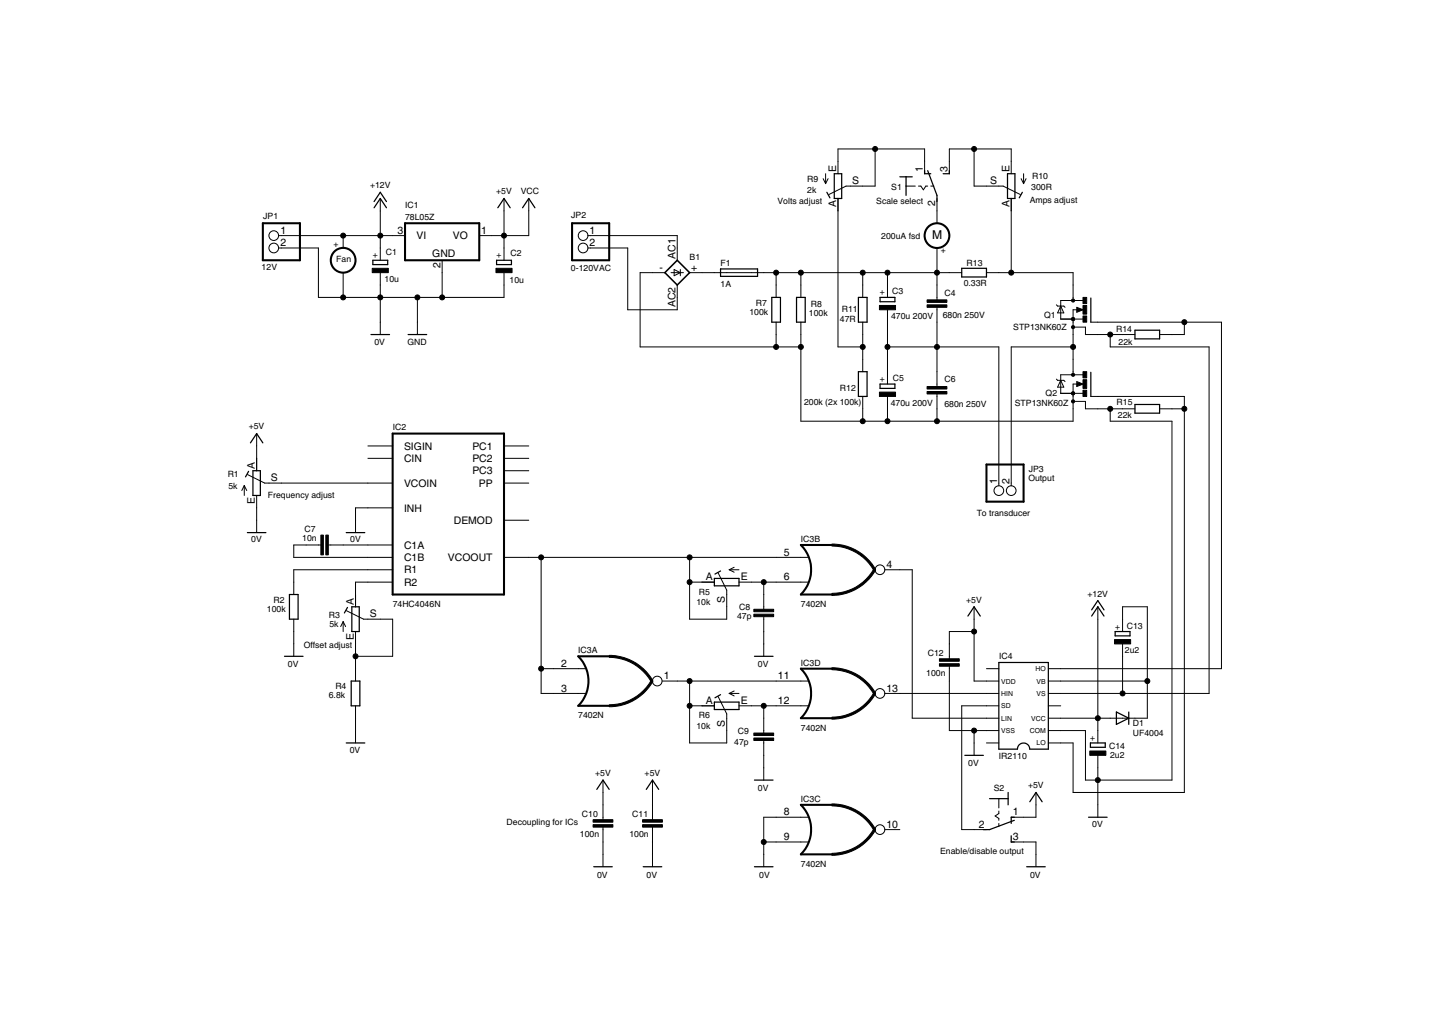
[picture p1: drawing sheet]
<svg xmlns="http://www.w3.org/2000/svg" width="297mm" height="210mm" viewBox="0 0 297 210" stroke-linecap="round" stroke-linejoin="round" font-family="sans-serif">
<g fill="none" stroke="#000" stroke-width=".42">
<path d="M164.4 111.8a7.2 7.2 0 0 1 0 10.2M118.7 134.7a7.2 7.2 0 0 1 0 10.1M164.4 137.2a7.2 7.2 0 0 1 0 10.2M164.4 165.1a7.2 7.2 0 0 1 0 10.2"/>
<circle cx="70.4" cy="53.4" r="2.54"/>
<circle cx="192.3" cy="48.3" r="2.54"/>
</g>
<g fill="#000" stroke="#000" stroke-width=".21">
<path d="M169.5 35.6v2.1zM169 36.7l.5 1zM170 36.7l-.5 1zM172 33.1v2.5zM172 30.6v2.5zM170.1 39.9l3.6-1.7zM173.7 38.2h.9zM174.6 38.2h2.5zM177.1 38.2h2.5zM172 30.6h7.6zM179.6 30.6v7.6zM186 38.2h1.9z"/>
<path d="M188.5 38.2h.5zM189 38.2l.5 .7zM190.1 38.2l-.6 .7zM189.8 33.1v2.5zM189.8 30.6v2.5zM179.6 30.6h10.2zM190.1 38.2h.3zM191.1 38.2h.6zM194.9 33.1v2.5zM194.9 30.6h5.1zM194.9 30.6v2.5zM200 30.6h7.6z"/>
<path d="M200 30.6v7.6zM202.5 38.2h2.5zM200 38.2h2.5zM205 38.2h.9zM205.9 38.2l3.6 1.7zM207.6 33.1v2.5zM207.6 30.6v2.5zM210.1 35.6v2.1zM210.6 36.7l-.5 1zM209.6 36.7l.5 1zM57.2 48.3h.6zM57.2 50.9h.6z"/>
<path d="M57.8 50.9h7.6zM57.8 48.3h12.6zM65.4 50.9v10.1zM70.4 55.9v5.1zM70.4 48.3h7.7zM70.4 48.3v2.6zM78.1 55.9v2.6zM78.1 50.9v2.5zM78.1 40.7v2.6zM78.1 48.3v2.6zM78.1 43.3v5zM80.6 48.3h2.5z"/>
<path d="M78.1 48.3h2.5zM90.8 53.4v2.5zM90.8 55.9v5.1zM98.4 48.3h2.5zM100.9 48.3h2.6zM103.5 55.9v2.6zM103.5 50.9v2.5zM103.5 40.7v2.6zM103.5 48.3v2.6zM103.5 43.3v5zM103.5 48.3h5zM108.5 40.7v2.6z"/>
<path d="M108.5 43.3v5zM120.7 48.3h.5zM120.7 50.9h.5zM121.2 48.3h17.8zM121.2 50.9h7.7zM128.9 50.9v12.7zM131.4 55.9v15.3zM133.9 55.9h2.6zM131.4 55.9h2.5zM137.8 55.9h1.9zM138.4 55.3v1.3zM138.4 55.3l1.3 .6z"/>
<path d="M139 50.9v2.5zM139 48.3v2.6zM139.7 55.9h.6zM138.4 56.6l1.3-.7zM139.7 55.3v1.3zM141.6 55.9h2.5zM144.1 55.9h2.5zM146.6 55.9h2.6zM149.2 55.9h5zM154.2 55.9h2.6zM156.8 55.9h2.5zM159.3 58.5v2.5z"/>
<path d="M159.3 55.9h5.1zM159.3 55.9v2.6zM164.4 58.5v2.5zM164.4 55.9v2.6zM164.4 55.9h12.7zM172 40.7v2.6zM172 43.3v27.9zM177.1 58.5v2.5zM177.1 55.9v2.6zM182.2 58.5v2.5zM182.2 55.9v2.6zM182.2 55.9h10.1z"/>
<path d="M177.1 55.9h5.1zM192.3 58.5v2.5zM192.3 40.7v2.6zM192.3 55.9h2.6zM192.3 55.9v2.6zM192.3 50.9v5zM192.3 43.3v2.5zM194.9 55.9h2.5zM202.5 55.9h2.5zM205 55.9h2.6zM207.6 40.7v2.6zM207.6 55.9h12.7z"/>
<path d="M207.6 43.3v12.6zM220.3 58.5v2.5zM220.3 55.9v2.6zM65.4 61h5zM70.4 61h7.7zM78.1 66.1v2.5zM78.1 58.5v2.5zM78.1 61v5.1zM85.7 66.1v2.5zM78.1 61h7.6zM85.7 61v5.1zM90.8 61h12.7z"/>
<path d="M85.7 61h5.1zM103.5 58.5v2.5zM128.9 63.6h10.1zM131.4 71.2h27.9zM139 58.5v2.5zM139 61v2.6zM159.3 66.1v2.5zM159.3 71.2h5.1zM159.3 68.6v2.6zM164.4 66.1v2.5zM164.4 68.6v2.6zM164.4 71.2v15.2z"/>
<path d="M177.1 66.1v2.5zM177.1 73.7v2.6zM177.1 68.6v2.6zM177.1 71.2v2.5zM172 71.2h5.1zM182.2 63.6v2.5zM182.2 76.3v2.5zM182.2 66.1v5.1zM182.2 71.2v5.1zM192.3 63.6v2.5zM192.3 61v.5zM192.3 63.1v.5z"/>
<path d="M192.3 76.3v2.5zM192.3 78.8v.5zM182.2 71.2h10.1zM192.3 66.1v5.1zM192.3 71.2v5.1zM192.3 71.2h12.7zM205 71.2v27.9zM207.6 71.2v27.9zM217.7 62.8l-.6 1.4zM216.9 62.5l.2 .3zM217.7 78l-.6 1.4zM216.9 77.8l.2 .2z"/>
<path d="M217.7 61.7v1.1zM217.7 62.8v2.7zM217.7 65.5h2.6zM217.7 62.8l.7 1.4zM217.1 62.8h.6zM217.7 76.9v1.1zM217.7 78v2.7zM217.7 78l.7 1.4zM217.1 78h.6zM217.1 64.2h1.3zM217.7 62.8h.7zM218.4 62.8l.2 .3z"/>
<path d="M217.1 79.4h1.3zM217.7 78h.7zM218.4 78l.2 .3zM220.3 66.1v2.5zM220.3 61.7h2zM220.3 63.6v1.9zM220.3 61v.7zM217.7 61.7h2.6zM220.3 65.5v.6zM220.3 73.7v2.6zM220.3 76.9h2zM220.3 78.8v1.9z"/>
<path d="M220.3 76.3v.6zM217.7 76.9h2.6zM220.3 68.6v2.6zM220.3 71.2v2.5zM207.6 71.2h12.7zM221 63.1v1zM221 63.1l1.3 .5zM221 78.3v1zM221 78.3l1.3 .5zM220.3 63.6h.9zM220.3 78.8h.9zM220.3 65.5h2z"/>
<path d="M221 64.1l1.3-.5zM221 79.3l1.3-.5zM222.8 67.1v1.5zM220.3 67.1h2.5zM223.9 66.1h1.5zM222.8 68.6h2.6zM225.4 68.6h2.5zM225.4 66.1h17.7zM227.9 68.6h2.5zM227.9 68.6v2.6zM227.9 71.2h20.3zM230.4 68.6h2.6z"/>
<path d="M238 68.6h2.6zM240.6 68.6h2.5zM243.1 66.1v2.5zM243.1 66.1h7.6zM50.1 99.6l-.5 1zM50.1 99.6l.6 1zM52.7 94v2.6zM52.7 89v2.5zM52.7 91.5v2.5zM50.8 97.4l3.5 1.7zM54.3 99.1h.9zM55.2 99.1h2.6z"/>
<path d="M57.8 99.1h17.7zM75.5 91.5h5.1zM75.5 94h5.1zM75.5 99.1h5.1zM103.5 99.1h5zM103.5 96.6h5zM103.5 94h5zM103.5 91.5h5zM164.4 86.4h12.7zM177.1 81.3v2.6zM177.1 83.9v2.5zM182.2 81.3v2.6z"/>
<path d="M182.2 83.9v2.5zM182.2 86.4h10.1zM177.1 86.4h5.1zM192.3 81.3v2.6zM192.3 80.8v.5zM192.3 86.4h28zM192.3 83.9v2.5zM205 99.1v.6zM207.6 99.1v.6zM217.7 80.7h2.6zM220.3 81.3v2.6zM220.3 80.7v.6z"/>
<path d="M220.3 83.9v2.5zM220.3 80.7h2zM222.8 82.4v1.5zM220.3 82.4h2.5zM223.9 81.3h1.5zM222.8 83.9h2.6zM225.4 83.9h2.5zM225.4 81.3h17.7zM227.9 83.9v2.5zM227.9 86.4h12.7zM230.4 83.9h2.6zM227.9 83.9h2.5z"/>
<path d="M238 83.9h2.6zM240.6 83.9h2.5zM243.1 81.3v2.6zM50.1 99.6v2.1zM52.7 101.7v2.5zM52.7 106.7v2.6zM52.7 104.2v2.5zM60.3 119.4v2.6zM60.3 111.8v2.6zM60.3 111.8h2.5zM60.3 116.9v2.5zM62.8 111.8h2.6z"/>
<path d="M65.4 111.8h.5zM67.4 111.8h.5zM67.9 111.8h2.5zM73 106.7v2.6zM73 104.2v2.5zM73 119.4v2.6zM75.5 104.2h5.1zM75.5 111.8h5.1zM75.5 114.4h5.1zM75.5 116.9h5.1zM75.5 119.4h5.1zM73 104.2h2.5z"/>
<path d="M70.4 111.8h5.1zM60.3 114.4h15.2zM60.3 116.9h15.2zM73 119.4h2.5zM103.5 114.4h5zM103.5 106.7h5zM108.5 114.4h2.6zM111.1 114.4h30.5zM141.6 114.4v5zM144.1 119.4h2.5zM141.6 119.4h2.5zM149.7 116.9l1-.5z"/>
<path d="M149.7 116.9l1 .5zM149.7 116.9h2zM151.7 119.4h2.5zM154.2 119.4h2.6zM156.8 119.4h2.5zM159.3 114.4h5.1zM159.3 119.4h5.1zM141.6 114.4h17.7zM164.4 114.4h1.5zM164.4 119.4h1.5zM181.6 116.9h3.1zM184.7 116.9h2.6z"/>
<path d="M187.3 116.9v30.5zM60.3 127v2.6zM60.3 132.1v2.6zM60.3 129.6v2.5zM70.4 127.6v2zM70.4 127.6l-.5 1zM70.4 127.6l.6 1zM73 137.2v2.5zM73 129.6v2.5zM73 122v2.5zM73 134.7v2.5zM73 134.7h7.6z"/>
<path d="M73 132.1v2.6zM71.1 125.3l3.5 1.7zM74.6 127h.9zM75.5 127h2.6zM78.1 127h2.5zM80.6 127v7.7zM111.1 137.2v5.1zM111.1 114.4v22.8zM113.6 137.2h5.1zM111.1 137.2h2.5zM118.7 137.2h1.5zM135.9 139.7h3.1z"/>
<path d="M139 139.7h2.6zM141.6 119.4v7.6zM141.6 139.7h17.7zM149.2 122v2.5zM149.2 121.1v.9zM147.4 117.6l1.8 3.5zM141.6 127h7.6zM149.2 124.5v2.5zM156.8 122v2.5zM156.8 127v2.6zM156.8 124.5v.5zM156.8 126.5v.5z"/>
<path d="M156.8 132.1v2.6zM156.8 129.6v2.5zM156.8 119.4v2.6zM159.3 139.7h5.1zM164.4 139.7h1.5zM194.9 132.1v2.6zM194.9 137.2v2.5zM194.9 134.7v.5zM194.9 136.7v.5zM194.9 139.7v10.2zM194.9 129.6v2.5zM194.9 129.6h5.1z"/>
<path d="M200 124.5v2.5zM200 129.6v10.1zM200 127v2.6zM202.5 137.2h2.5zM202.5 139.7h2.5zM200 139.7h2.5zM215.2 139.7h2.5zM215.2 137.2h2.5zM217.7 137.2h33zM225.4 124.5v2.5zM230.4 132.1v2.6zM230.4 127v2.6z"/>
<path d="M230.4 124.5v2.5zM230.4 124.5h5.1zM217.7 139.7h17.8zM235.5 124.5v15.2zM250.7 66.1v71.1zM73 149.9v2.5zM73 144.8v2.6zM73 147.4v2.5zM111.1 142.3h2.5zM113.6 142.3h5.1zM118.7 142.3h1.5zM141.6 144.8v7.6z"/>
<path d="M141.6 139.7v5.1zM144.1 144.8h2.5zM141.6 144.8h2.5zM149.2 147.4v2.5zM149.2 146.5v.9zM147.4 142.9l1.8 3.6zM149.2 149.9v2.5zM141.6 152.4h7.6zM149.7 142.3l1-.5zM149.7 142.3l1 .5zM149.7 142.3h2zM151.7 144.8h2.5z"/>
<path d="M154.2 144.8h2.6zM156.8 147.4v2.5zM156.8 152.4v2.6zM156.8 149.9v.5zM156.8 151.9v.5zM156.8 157.5v2.6zM156.8 155v2.5zM156.8 144.8h2.5zM156.8 144.8v2.6zM159.3 144.8h5.1zM164.4 144.8h1.5zM181.6 142.3h3.1z"/>
<path d="M194.9 149.9h5.1zM197.4 144.8v25.4zM200 152.4v2.6zM200 149.9v2.5zM202.5 142.3h2.5zM202.5 144.8h2.5zM202.5 147.4h2.5zM202.5 149.9h2.5zM202.5 152.4h2.5zM200 149.9h2.5zM184.7 142.3h17.8zM187.3 147.4h15.2z"/>
<path d="M197.4 144.8h5.1zM215.2 152.4h2.5zM215.2 149.9h2.5zM215.2 147.4h2.5zM215.2 144.8h2.5zM215.2 142.3h2.5zM217.7 149.9h5.1zM217.7 147.4h7.7zM217.7 152.4h2.6zM217.7 142.3h12.7zM220.3 152.4v10.2zM222.8 149.9v10.2z"/>
<path d="M225.4 155v2.5zM225.4 149.9v2.5zM225.4 127v20.4zM225.4 147.4h2.5zM225.4 147.4v2.5zM227.9 147.4h2.5zM230.4 134.7v7.6zM230.4 142.3h17.8zM230.4 147.4h2.6zM233 147.4h2.5zM235.5 139.7v7.7zM248.2 71.2v71.1z"/>
<path d="M123.8 165.1v2.6zM123.8 170.2v2.6zM123.8 167.7v.5zM123.8 169.7v.5zM123.8 160.1v2.5zM123.8 175.3v2.5zM123.8 172.8v2.5zM123.8 162.6v2.5zM133.9 165.1v2.6zM133.9 170.2v2.6zM133.9 167.7v.5zM133.9 169.7v.5z"/>
<path d="M133.9 160.1v2.5zM133.9 175.3v2.5zM133.9 172.8v2.5zM133.9 162.6v2.5zM156.8 175.3v2.5zM156.8 167.7v5.1zM156.8 172.8v2.5zM159.3 167.7h5.1zM159.3 172.8h5.1zM156.8 167.7h2.5zM156.8 172.8h2.5zM164.4 167.7h1.5z"/>
<path d="M164.4 172.8h1.5zM181.6 170.2h3.1zM200 170.2h2.5zM197.4 170.2h2.6zM204.3 167.4l.7 .5zM205 163.9v1.9zM205 166.4v.5zM205 167.9v.4zM205 169v.6zM204.3 167.4l.7-.5zM207.6 172.8h2.5zM207.6 167.7h2.5z"/>
<path d="M210.1 172.8h2.6zM210.1 167.7h2.6zM212.7 162.6v2.5zM212.7 175.3v2.5zM212.7 172.8v2.5zM212.7 165.1v2.6zM220.3 162.6h22.8zM222.8 160.1h2.6zM225.4 165.1v2.6zM225.4 157.5v2.6zM225.4 160.1h15.2zM225.4 160.1v5z"/>
<path d="M240.6 86.4v73.7zM243.1 83.9v78.7z"/>
<path d="M170.8 111.6a10.2 10.2 0 0 1 8.9 5.2l-.3 .3a9.9 9.9 0 0 0-8.6-5.1z" fill-rule="evenodd"/>
<path d="M125.1 134.5a10.3 10.3 0 0 1 8.9 5.2l-.3 .2a10 10 0 0 0-8.6-5z" fill-rule="evenodd"/>
<path d="M170.8 121.8a9.8 9.8 0 0 0 8.6-5.1l.3 .2a10.4 10.4 0 0 1-8.9 5.3z" fill-rule="evenodd"/>
<path d="M125.1 144.6a10 10 0 0 0 8.6-5l.3 .2a10.3 10.3 0 0 1-8.9 5.2z" fill-rule="evenodd"/>
<path d="M170.8 147.2a9.9 9.9 0 0 0 8.6-5.1l.3 .2a10.3 10.3 0 0 1-8.9 5.3z" fill-rule="evenodd"/>
<path d="M170.8 137a10.3 10.3 0 0 1 8.9 5.2l-.3 .2a9.9 9.9 0 0 0-8.6-5z" fill-rule="evenodd"/>
<path d="M170.8 175.1a9.9 9.9 0 0 0 8.6-5l.3 .2a10.2 10.2 0 0 1-8.9 5.2z" fill-rule="evenodd"/>
<path d="M170.8 165a10.3 10.3 0 0 1 8.9 5.2l-.3 .2a9.9 9.9 0 0 0-8.6-5z" fill-rule="evenodd"/>
<circle cx="179.6" cy="30.6" r=".51"/>
<circle cx="200" cy="30.6" r=".51"/>
<circle cx="70.4" cy="48.3" r=".51"/>
<circle cx="78.1" cy="48.3" r=".51"/>
<circle cx="103.5" cy="48.3" r=".51"/>
<circle cx="159.3" cy="55.9" r=".51"/>
<circle cx="164.4" cy="55.9" r=".51"/>
<circle cx="177.1" cy="55.9" r=".51"/>
<circle cx="182.2" cy="55.9" r=".51"/>
<circle cx="192.3" cy="55.9" r=".51"/>
<circle cx="207.6" cy="55.9" r=".51"/>
<circle cx="70.4" cy="61" r=".51"/>
<circle cx="78.1" cy="61" r=".51"/>
<circle cx="85.7" cy="61" r=".51"/>
<circle cx="90.8" cy="61" r=".51"/>
<circle cx="159.3" cy="71.2" r=".51"/>
<circle cx="164.4" cy="71.2" r=".51"/>
<circle cx="177.1" cy="71.2" r=".51"/>
<circle cx="182.2" cy="71.2" r=".51"/>
<circle cx="192.3" cy="71.2" r=".51"/>
<circle cx="220.3" cy="61.7" r=".33"/>
<circle cx="220.3" cy="76.9" r=".33"/>
<circle cx="220.3" cy="65.5" r=".33"/>
<circle cx="220.3" cy="67.1" r=".33"/>
<circle cx="220.3" cy="71.2" r=".51"/>
<circle cx="227.9" cy="68.6" r=".51"/>
<circle cx="243.1" cy="66.1" r=".51"/>
<circle cx="177.1" cy="86.4" r=".51"/>
<circle cx="182.2" cy="86.4" r=".51"/>
<circle cx="192.3" cy="86.4" r=".51"/>
<circle cx="220.3" cy="80.7" r=".33"/>
<circle cx="220.3" cy="82.4" r=".33"/>
<circle cx="227.9" cy="83.9" r=".51"/>
<circle cx="243.1" cy="83.9" r=".51"/>
<circle cx="111.1" cy="114.4" r=".51"/>
<circle cx="141.6" cy="114.4" r=".51"/>
<circle cx="141.6" cy="119.4" r=".51"/>
<circle cx="156.8" cy="119.4" r=".51"/>
<circle cx="73" cy="134.7" r=".51"/>
<circle cx="111.1" cy="137.2" r=".51"/>
<circle cx="141.6" cy="139.7" r=".51"/>
<circle cx="200" cy="129.6" r=".51"/>
<circle cx="235.5" cy="139.7" r=".51"/>
<circle cx="141.6" cy="144.8" r=".51"/>
<circle cx="156.8" cy="144.8" r=".51"/>
<circle cx="200" cy="149.9" r=".51"/>
<circle cx="225.4" cy="147.4" r=".51"/>
<circle cx="230.4" cy="142.3" r=".51"/>
<circle cx="156.8" cy="172.8" r=".51"/>
<circle cx="225.4" cy="160.1" r=".51"/>
</g>
<g fill="#000" stroke="#000" stroke-width=".25">
<path d="M78.1 39.5l-1.3 1.9zM169.7 39.5l.7 1.1zM171.3 35.6h1.5zM172.8 35.6v5.1zM184.7 36.3h1.3zM186 36.3h1.3zM186 36.3v1.9zM186 38.2v1.9zM189.8 35.6h1.3zM189.8 35v.6zM193.6 35.6h1.3zM194.9 35v.6z"/>
<path d="M206.8 35.6v5.1zM206.8 35.6h1.5zM209.9 39.5l-.7 1.1zM76.5 54.3h3.1zM76.5 53.4v.9zM76.5 53.4h3.1zM78.1 40.7l-1.3 1.9zM78.1 40.7l1.2 1.9zM78.1 39.5l1.2 1.9zM79.6 53.4v.9zM101.9 54.3h3.1zM101.9 53.4v.9z"/>
<path d="M101.9 53.4h3.1zM103.5 40.7l-1.3 1.9zM103.5 40.7l1.2 1.9zM105 53.4v.9zM108.5 40.7l-1.2 1.9zM108.5 40.7l1.3 1.9zM147.9 56.7h7.6zM147.9 55.2v1.5zM147.9 55.2h7.6zM155.5 55.2v1.5zM171.3 35.6v5.1zM171.3 40.7h.7z"/>
<path d="M172 40.7h.8zM192.3 40.1v1.3zM190.4 35l1.9 5.1zM197.4 56.8h5.1zM197.4 55.1v1.7zM197.4 55.1h5.1zM202.5 55.1v1.7zM206.8 40.7h.8zM207.6 40.7h.7zM208.3 35.6v5.1zM76.2 68.6h3.8zM83.8 68.6h3.8z"/>
<path d="M158.4 61v5.1zM160.2 61v5.1zM158.4 61h1.8zM158.4 66.1h1.8zM163.5 61v5.1zM165.3 61v5.1zM163.5 61h1.8zM163.5 66.1h1.8zM176.2 61v5.1zM176.2 76.3v5zM178 61v5.1zM176.2 61h1.8z"/>
<path d="M176.2 66.1h1.8zM176.2 76.3h1.8zM180.7 61.9h3zM180.7 61v.9zM180.7 61h3zM180.7 79.7h3zM180.7 78.8v.9zM180.7 78.8h3zM183.7 61v.9zM183.7 78.8v.9zM223.9 61.2v4.9zM223.9 76.4v4.9z"/>
<path d="M233 69.5h5zM233 67.8v1.7zM233 67.8h5zM238 67.8v1.7zM51 96.7l-.6 1.2zM51.9 96.6v5.1zM51.9 96.6h.8zM52.7 89l-1.3 1.9zM52.7 96.6h.7zM52.7 89l1.3 1.9zM178 76.3v5zM176.2 81.3h1.8z"/>
<path d="M233 84.8h5zM233 83v1.8zM233 83h5zM238 83v1.8zM50.8 109.3h3.8zM51.9 101.7h1.5zM53.4 96.6v5.1zM71.1 109.3h3.8zM146.6 118.7h5.1zM146.6 118.7v.7zM146.8 117.8l1.1-.6zM151.7 118.7v1.5z"/>
<path d="M58.4 134.7h3.8zM59.4 122v5zM61.2 122v5zM59.4 122h1.8zM59.4 127h1.8zM71.3 124.6l-.6 1.2zM72.1 139.7v5.1zM72.2 124.5v5.1zM72.2 129.6h1.5zM72.2 124.5h.8zM73 124.5h.7zM73.7 124.5v5.1z"/>
<path d="M72.1 139.7h1.8zM146.6 119.4v.8zM146.6 120.2h5.1zM154.9 134.7h3.8zM200 124.5l-1.3 1.9zM200 124.5l1.2 1.9zM205 135.9v17.8zM205 135.9h10.2zM225.4 124.5l-1.3 1.9zM225.4 123.2l-1.3 1.9zM225.4 124.5l1.2 1.9zM225.4 123.2l1.2 1.9z"/>
<path d="M228.9 130.5h3.1zM228.9 129.6v.9zM228.9 129.6h3.1zM232 129.6v.9zM71.1 152.4h3.8zM73.9 139.7v5.1zM72.1 144.8h1.8zM146.6 144.8v.8zM146.6 144.1h5.1zM146.6 144.1v.7zM146.8 143.2l1.1-.7zM146.6 145.6h5.1z"/>
<path d="M151.7 144.1v1.5zM198.1 155h3.8zM205 153.7h3.9zM215.2 135.9v17.8zM211.4 153.7h3.8zM223.8 153.3h3.1zM223.8 152.4v.9zM223.8 152.4h3.1zM226.9 152.4v.9zM229.2 148.6l2.5-1.2zM229.2 146.1v2.5zM229.2 146.1l2.5 1.3z"/>
<path d="M231.7 146.1v1.3zM231.7 147.4v1.2zM121.9 177.8h3.8zM123.8 160.1l-1.3 1.9zM123.8 160.1l1.3 1.9zM132 177.8h3.8zM133.9 160.1l-1.2 1.9zM133.9 160.1l1.3 1.9zM154.9 177.8h3.8zM154.9 160.1h3.8zM201.9 170.2h1.2zM203.1 170.2l5.1-1.9z"/>
<path d="M203.1 163.9h1.9zM206.9 163.9v1.2zM205 163.9h1.9zM206.9 162.6v1.3zM207.6 171.5v1.3zM207.6 172.8h.6zM207.6 167.7v1.3zM207.6 167.7h.6zM210.8 177.8h3.8zM212.7 162.6l-1.3 1.9zM212.7 162.6l1.2 1.9zM223.5 167.7h3.8z"/>
</g>
<path d="M208.9 153.7a1.27 1.27 0 0 1 1.2-1.2 1.27 1.27 0 0 1 1.3 1.2" fill="none" stroke="#000" stroke-width=".25"/>
<g fill="#000" stroke="#000" stroke-width=".42">
<path d="M54 45.8v7.6zM54 45.8h7.6zM54 53.4h7.6zM61.6 45.8v7.6zM83.1 53.4h15.3zM83.1 45.8v7.6zM98.4 45.8v7.6zM83.1 45.8h15.3zM117.4 45.8v7.6zM117.4 45.8h7.7zM117.4 53.4h7.7zM125.1 45.8v7.6z"/>
<path d="M80.6 89h22.9zM103.5 89v33zM202.5 95.3h7.6zM210.1 95.3v7.6zM164.4 111.8h6.4zM202.5 95.3v7.6zM202.5 102.9h7.6zM80.6 89v33zM80.6 122h22.9zM118.7 134.7h6.4zM164.4 122h6.4zM164.4 137.2h6.4z"/>
<path d="M118.7 144.8h6.4zM164.4 147.4h6.4zM164.4 165.1h6.4zM164.4 175.3h6.4z"/>
</g>
<g fill="#000" stroke="#000" stroke-width=".21">
<path d="M76.4 55.1h3.3v.8h-3.3zM101.8 55.1h3.3v.8h-3.3zM180.5 62.7h3.3v.9h-3.3zM190.3 62.5h4.1v.6h-4.1zM190.3 61.5h4.1v.5h-4.1zM190.3 79.3h4.1v.5h-4.1zM222.3 64.8h.8v1.3h-.8zM222.3 61h.8v1.3h-.8zM222.3 62.7h.8v1.8h-.8zM222.3 76.3h.8v1.2h-.8zM222.3 77.9h.8v1.8h-.8zM180.5 80.5h3.3v.8h-3.3z"/>
<path d="M190.3 80.3h4.1v.5h-4.1zM222.3 80.1h.8v1.2h-.8zM65.9 109.8h.5v4.1h-.5zM66.9 109.8h.5v4.1h-.5zM154.7 126h4.1v.5h-4.1zM154.7 125h4.1v.5h-4.1zM192.8 136.2h4.1v.5h-4.1zM192.8 135.2h4.1v.5h-4.1zM228.8 131.2h3.3v.9h-3.3zM154.7 151.4h4.1v.5h-4.1zM154.7 150.4h4.1v.5h-4.1zM223.7 154.1h3.3v.9h-3.3z"/>
<path d="M121.8 169.2h4v.5h-4zM121.8 168.2h4v.5h-4zM131.9 169.2h4.1v.5h-4.1zM131.9 168.2h4.1v.5h-4.1z"/>
</g>
<g fill="none" stroke="#000" stroke-width=".21">
<circle cx="56.2" cy="48.3" r=".99"/>
<circle cx="56.2" cy="50.9" r=".99"/>
<circle cx="119.7" cy="48.3" r=".99"/>
<circle cx="119.7" cy="50.9" r=".99"/>
<circle cx="180.6" cy="116.9" r=".99"/>
<circle cx="205" cy="100.7" r=".99"/>
<circle cx="207.6" cy="100.7" r=".99"/>
<circle cx="134.9" cy="139.7" r=".99"/>
<circle cx="180.6" cy="142.3" r=".99"/>
<circle cx="180.6" cy="170.2" r=".99"/>
</g>
<path d="M136.5 55.9l2.5 2.6zM139 58.5l2.6-2.6zM139 53.4l-2.5 2.5zM139 53.4l2.6 2.5zM221.2 63.3l.9 .3zM221.2 63.6v.2zM221.2 63.6h.2zM221.2 78.5l.9 .3zM221.2 78.8v.3zM221.2 78.8h.2zM221.2 63.8l.9-.2zM221.2 79.1l.9-.3z" fill="#000" stroke="#000" stroke-width=".32"/>
<text font-size="2.9" x="191.3" y="49.1">M</text>
<g font-size="2.5">
<text x="171.7" y="35.3" transform="rotate(-90 171.7 35.3)">E</text>
<text x="189.4" y="35.3" transform="rotate(-90 189.4 35.3)">1</text>
<text x="194.5" y="35.3" transform="rotate(-90 194.5 35.3)">3</text>
<text x="207.2" y="35.3" transform="rotate(-90 207.2 35.3)">E</text>
<text x="174.9" y="37.8">S</text>
<text x="203.3" y="37.8">S</text>
<text x="57.6" y="48">1</text>
<text x="81.6" y="48">3</text>
<text x="98.7" y="48">1</text>
<text x="121" y="48">1</text>
<text x="171.7" y="42.5" transform="rotate(-90 171.7 42.5)">A</text>
<text x="192" y="42.3" transform="rotate(-90 192 42.3)">2</text>
<text x="207.2" y="42.5" transform="rotate(-90 207.2 42.5)">A</text>
<text x="57.6" y="50.5">2</text>
<text x="85.5" y="49.1">VI</text>
<text x="88.7" y="52.7">GND</text>
<text x="93" y="49.1">VO</text>
<text x="121" y="50.5">2</text>
<text x="138.7" y="53.1" transform="rotate(-90 138.7 53.1)">AC1</text>
<text x="90.4" y="55" transform="rotate(-90 90.4 55)">2</text>
<text x="135.4" y="55.6">-</text>
<text x="141.9" y="55.6">+</text>
<text x="138.7" y="63" transform="rotate(-90 138.7 63)">AC2</text>
<text x="82.9" y="92.3">SIGIN</text>
<text x="82.9" y="94.8">CIN</text>
<text x="97" y="94.8">PC2</text>
<text x="97" y="92.3">PC1</text>
<text x="52.3" y="96.2" transform="rotate(-90 52.3 96.2)">A</text>
<text x="55.6" y="98.8">S</text>
<text x="82.9" y="99.9">VCOIN</text>
<text x="97" y="97.3">PC3</text>
<text x="98.3" y="99.9">PP</text>
<text x="204.7" y="99.3" transform="rotate(-90 204.7 99.3)">1</text>
<text x="207.2" y="99.3" transform="rotate(-90 207.2 99.3)">2</text>
<text x="52.3" y="103.4" transform="rotate(-90 52.3 103.4)">E</text>
<text x="82.9" y="105">INH</text>
<text x="93.2" y="107.5">DEMOD</text>
<text x="82.9" y="112.6">C1A</text>
<text x="160.9" y="114">5</text>
<text x="82.9" y="115.1">C1B</text>
<text x="82.9" y="117.7">R1</text>
<text x="92" y="115.1">VCOOUT</text>
<text x="144.9" y="119.1">A</text>
<text x="152.1" y="119.1">E</text>
<text x="160.9" y="119.1">6</text>
<text x="182" y="116.5">4</text>
<text x="72.6" y="124.2" transform="rotate(-90 72.6 124.2)">A</text>
<text x="82.9" y="120.2">R2</text>
<text x="148.8" y="123.7" transform="rotate(-90 148.8 123.7)">S</text>
<text x="72.6" y="131.4" transform="rotate(-90 72.6 131.4)">E</text>
<text x="75.9" y="126.7">S</text>
<text x="115.2" y="136.9">2</text>
<text x="115.2" y="141.9">3</text>
<text x="136.3" y="139.4">1</text>
<text x="159.7" y="139.4">11</text>
<text x="182" y="141.9">13</text>
<text x="144.9" y="144.5">A</text>
<text x="148.8" y="149.1" transform="rotate(-90 148.8 149.1)">S</text>
<text x="152.1" y="144.5">E</text>
<text x="159.7" y="144.5">12</text>
<text x="160.9" y="167.3">8</text>
<text x="207.9" y="167.3">1</text>
<text x="160.9" y="172.4">9</text>
<text x="182" y="169.9">10</text>
<text x="201" y="169.9">2</text>
<text x="207.9" y="172.4">3</text>
</g>
<g font-size="2.1">
<text x="76" y="38.6">+12V</text>
<text x="101.9" y="39.9">+5V</text>
<text x="106.9" y="39.8">VCC</text>
<text x="159.6" y="41.9">Volts adjust</text>
<text x="165.7" y="39.6">2k</text>
<text x="165.7" y="37.4">R9</text>
<text x="179.9" y="41.9">Scale select</text>
<text x="183" y="38.9">S1</text>
<text x="211.4" y="41.7">Amps adjust</text>
<text x="211.7" y="39">300R</text>
<text x="211.9" y="36.8">R10</text>
<text x="54" y="44.9">JP1</text>
<text x="83.1" y="45.2">78L05Z</text>
<text x="83.1" y="42.6">IC1</text>
<text x="117.3" y="44.8">JP2</text>
<text x="68.5" y="50.7">+</text>
<text x="69" y="53.8">Fan</text>
<text x="77.5" y="53" transform="rotate(-90 77.5 53)">+</text>
<text x="79.2" y="52.4">C1</text>
<text x="102.9" y="53" transform="rotate(-90 102.9 53)">+</text>
<text x="104.8" y="52.4">C2</text>
<text x="141.6" y="53.4">B1</text>
<text x="180.9" y="49.1">200uA fsd</text>
<text x="193.1" y="52">+</text>
<text x="53.7" y="55.5">12V</text>
<text x="78.9" y="57.8">10u</text>
<text x="104.6" y="58">10u</text>
<text x="117.2" y="55.6">0-120VAC</text>
<text x="147.9" y="58.9">1A</text>
<text x="147.9" y="54.6">F1</text>
<text x="197.8" y="58.7">0.33R</text>
<text x="198.4" y="54.5">R13</text>
<text x="153.8" y="64.6">100k</text>
<text x="155.2" y="62.7">R7</text>
<text x="166" y="64.8">100k</text>
<text x="166.4" y="62.9">R8</text>
<text x="172.8" y="63.9">R11</text>
<text x="181.6" y="60.6" transform="rotate(-90 181.6 60.6)">+</text>
<text x="182.9" y="65.4">470u 200V</text>
<text x="183.1" y="60.3">C3</text>
<text x="193.5" y="65.2">680n 250V</text>
<text x="193.9" y="60.7">C4</text>
<text x="214.4" y="65.2">Q1</text>
<text x="76.9" y="70.9">0V</text>
<text x="83.6" y="70.8">GND</text>
<text x="172.4" y="66.1">47R</text>
<text x="208" y="67.7">STP13NK60Z</text>
<text x="229.1" y="68">R14</text>
<text x="229.6" y="70.7">22k</text>
<text x="165.1" y="83.2">200k (2x 100k)</text>
<text x="172.4" y="80.3">R12</text>
<text x="181.6" y="78.4" transform="rotate(-90 181.6 78.4)">+</text>
<text x="182.9" y="83.3">470u 200V</text>
<text x="183.3" y="78.1">C5</text>
<text x="193.9" y="83.5">680n 250V</text>
<text x="193.9" y="78.4">C6</text>
<text x="208.3" y="83.4">STP13NK60Z</text>
<text x="214.7" y="81.2">Q2</text>
<text x="229.2" y="83.2">R15</text>
<text x="51.1" y="88.1">+5V</text>
<text x="80.6" y="88.3">IC2</text>
<text x="229.5" y="85.8">22k</text>
<text x="46.7" y="97.8">R1</text>
<text x="46.9" y="100.2">5k</text>
<text x="211.1" y="98.8">Output</text>
<text x="211.2" y="96.8">JP3</text>
<text x="55" y="102.2">Frequency adjust</text>
<text x="200.5" y="105.8">To transducer</text>
<text x="51.6" y="111.1">0V</text>
<text x="62" y="110.9">10n</text>
<text x="62.5" y="109.1">C7</text>
<text x="71.9" y="111.1">0V</text>
<text x="164.4" y="111.2">IC3B</text>
<text x="54.8" y="125.5">100k</text>
<text x="56.1" y="123.6">R2</text>
<text x="80.6" y="124.5">74HC4046N</text>
<text x="142.9" y="124.2">10k</text>
<text x="143.5" y="122">R5</text>
<text x="151.7" y="125.2">C8</text>
<text x="164.4" y="124.5">7402N</text>
<text x="198.3" y="123.7">+5V</text>
<text x="223.2" y="122.4">+12V</text>
<text x="67.5" y="126.8">R3</text>
<text x="67.6" y="128.7">5k</text>
<text x="151.3" y="127.1">47p</text>
<text x="229.8" y="129.2" transform="rotate(-90 229.8 129.2)">+</text>
<text x="231.3" y="129.1">C13</text>
<text x="59.1" y="136.8">0V</text>
<text x="62.4" y="132.9">Offset adjust</text>
<text x="118.7" y="134">IC3A</text>
<text x="155.6" y="136.9">0V</text>
<text x="164.4" y="136.6">IC3D</text>
<text x="190.5" y="134.6">C12</text>
<text x="205.1" y="135.2">IC4</text>
<text x="230.9" y="134">2u2</text>
<text x="67.5" y="143.3">6.8k</text>
<text x="68.8" y="141.4">R4</text>
<text x="190.1" y="138.7">100n</text>
<text x="118.7" y="147.4">7402N</text>
<text x="142.9" y="149.6">10k</text>
<text x="143.5" y="147.4">R6</text>
<text x="164.4" y="149.9">7402N</text>
<text x="232.5" y="149">D1</text>
<text x="71.8" y="154.6">0V</text>
<text x="150.7" y="152.8">47p</text>
<text x="151.5" y="150.7">C9</text>
<text x="205" y="155.7">IR2110</text>
<text x="224.8" y="152" transform="rotate(-90 224.8 152)">+</text>
<text x="227.7" y="153.7">C14</text>
<text x="227.9" y="155.6">2u2</text>
<text x="232.5" y="151.1">UF4004</text>
<text x="122.2" y="159.2">+5V</text>
<text x="132.3" y="159.2">+5V</text>
<text x="198.8" y="157.2">0V</text>
<text x="211" y="161.7">+5V</text>
<text x="119.5" y="167.6">C10</text>
<text x="129.8" y="167.6">C11</text>
<text x="155.6" y="162.3">0V</text>
<text x="164.4" y="164.5">IC3C</text>
<text x="204" y="162.3">S2</text>
<text x="104" y="169.3">Decoupling for ICs</text>
<text x="119" y="171.7">100n</text>
<text x="129.2" y="171.7">100n</text>
<text x="224.2" y="169.7">0V</text>
<text x="164.4" y="177.8">7402N</text>
<text x="193" y="175.3">Enable/disable output</text>
<text x="122.6" y="180.1">0V</text>
<text x="132.7" y="180.1">0V</text>
<text x="155.9" y="180.1">0V</text>
<text x="211.5" y="180.1">0V</text>
</g>
<g font-size="1.6">
<text x="212.6" y="137.7">HO</text>
<text x="205.5" y="140.3">VDD</text>
<text x="205.5" y="142.8">HIN</text>
<text x="212.8" y="140.3">VB</text>
<text x="212.8" y="142.8">VS</text>
<text x="205.5" y="145.3">SD</text>
<text x="205.5" y="147.9">LIN</text>
<text x="211.7" y="147.9">VCC</text>
<text x="205.5" y="150.4">VSS</text>
<text x="211.4" y="150.4">COM</text>
<text x="212.8" y="153">LO</text>
</g>
</svg>
